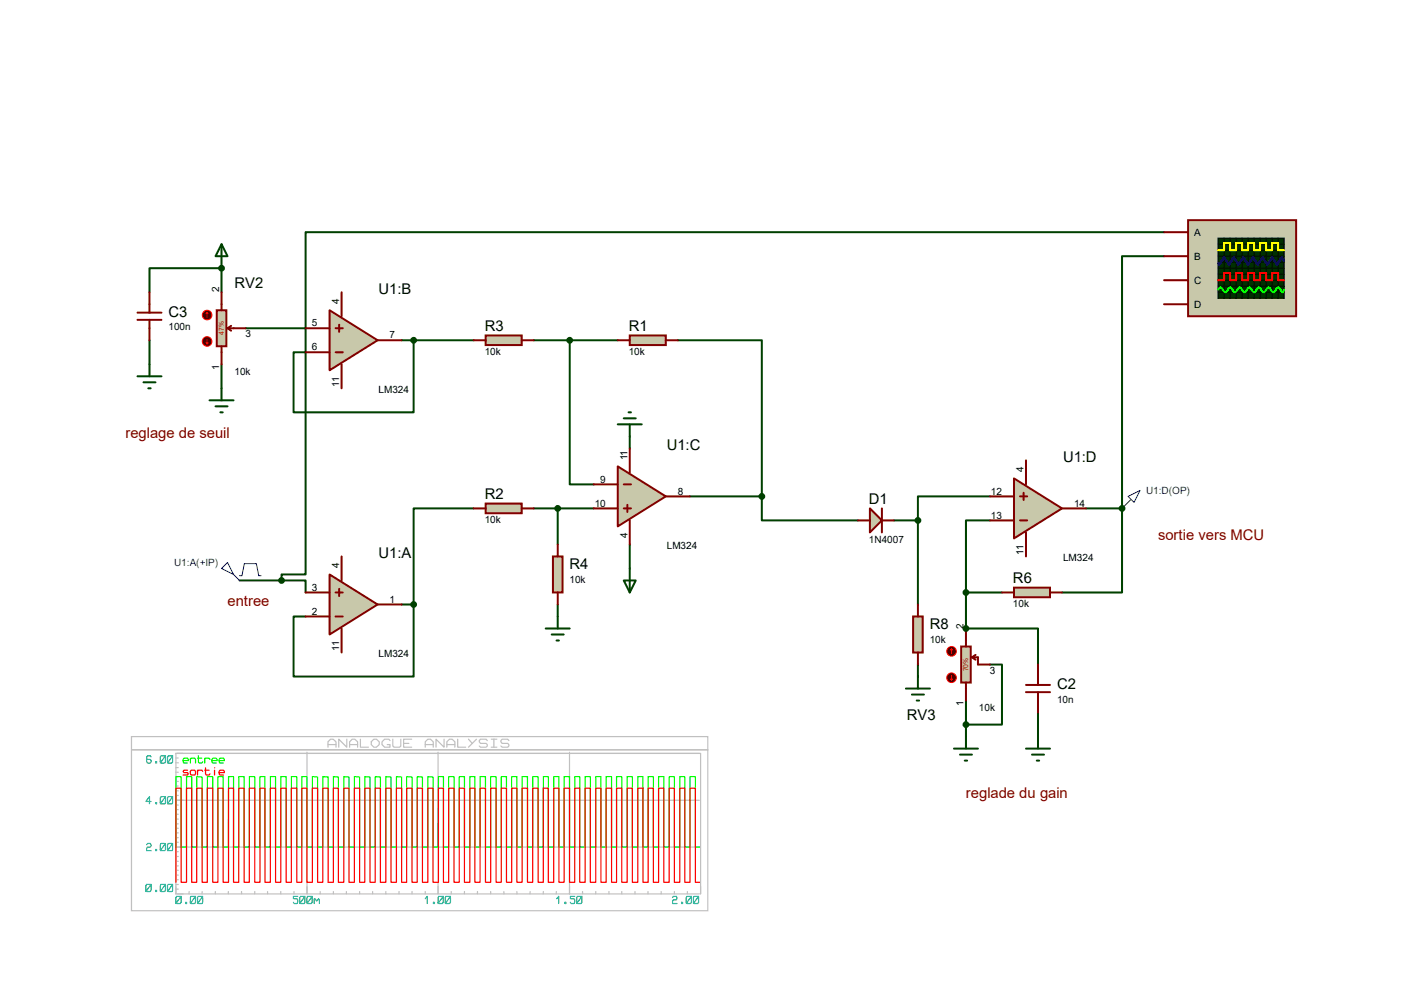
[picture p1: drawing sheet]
<svg xmlns="http://www.w3.org/2000/svg" width="297mm" height="210mm" viewBox="0 0 297 210" stroke-linecap="round" stroke-linejoin="round" font-family="sans-serif">
<path d="M46.9 56.7v5.1M46.9 77v5.1M51.9 69.4h12.7" fill="none" stroke="#004000" stroke-width=".42"/>
<circle cx="46.9" cy="56.7" r=".21" fill="#004000"/>
<g fill="none" stroke="#004000" stroke-width=".42">
<path d="M46.9 56.7h-15.3v5.1M31.6 72v5M85 72h15.2M87.5 72v15.2h-25.4v-12.7h2.5M112.9 72h17.8M120.5 72v30.4h5.1M133.2 92.3v2.5M112.9 107.5h12.7M118 107.5v7.6M133.2 115.1v5.1M145.9 105h15.3M209.4 110.1h-5.1v15.2"/>
<path d="M85 127.8h2.5v15.3h-25.4v-12.7h2.5M118 127.8v2.6M204.3 125.3h7.7M204.3 125.3v7.6M194.2 140.5v2.6M204.3 148.2v7.6M209.4 140.5h2.6v12.7h-7.7M219.6 150.7v5.1"/>
</g>
<circle cx="204.3" cy="132.9" r=".21" fill="#004000"/>
<path d="M246.3 54.2h-8.9v53.3M246.3 49.1h-181.7v72.4h-5v1.3M143.4 72h17.8v38.1h20.3M100.2 107.5h-12.7v20.3M189.1 110.1h5.1M194.2 110.1v17.7M209.4 105h-15.2v5.1M229.7 107.5h7.7M237.4 107.5v17.8h-12.7M50.7 122.8h8.9M59.6 122.8h5v2.5M204.3 132.9h15.3v7.6" fill="none" stroke="#004000" stroke-width=".42"/>
<circle cx="237.4" cy="107.5" r=".21" fill="#004000"/>
<path d="M69.7 65.6l10.2 6.4-10.2 6.3z" fill="#c8c8aa" stroke="#800000" stroke-width=".42"/>
<path d="M64.6 74.5h5.1M64.6 69.4h5.1M71 74.5h1.5M71 69.4h1.5M71.8 68.7v1.5M72.3 61.8v5.1M72.3 77v5.1M79.9 72h5.1" fill="none" stroke="#800000" stroke-width=".42"/>
<path d="M45.8 65.6h2.1v7.6h-2.1z" fill="#c8c8aa" stroke="#800000" stroke-width=".42"/>
<path d="M46.9 61.8v3.8M46.9 73.2v3.8M48.1 69.4l.8 .5M48.1 69.4h3.8M48.9 68.9l-.8 .5" fill="none" stroke="#800000" stroke-width=".42"/>
<circle cx="43.8" cy="66.6" r="1.02" fill="#400000" stroke="#f00" stroke-width=".21"/>
<path d="M43.8 66.1l-.2 .3M43.8 66.1l.3 .3M43.8 66.1v1" fill="none" stroke="#f00" stroke-width=".21"/>
<circle cx="43.8" cy="72.2" r="1.02" fill="#400000" stroke="#f00" stroke-width=".21"/>
<path d="M43.6 72.5l.2 .2M43.8 71.7v1M44.1 72.5l-.3 .2" fill="none" stroke="#f00" stroke-width=".21"/>
<path d="M46.9 51.6l1.2 2.6h-2.5zM46.9 51.6v5.1M29.1 79.6h5.1M31.6 77v2.6M30.4 80.9h2.5M31.4 82.1h.5M44.3 84.7h5.1M45.6 85.9h2.5M46.6 87.2h.5M46.9 82.1v2.6" fill="none" stroke="#004000" stroke-width=".42"/>
<path d="M29.1 66.1h5.1M29.1 67.6h5.1M31.6 61.8v4.3M31.6 67.6v4.4" fill="none" stroke="#800000" stroke-width=".42"/>
<circle cx="46.9" cy="56.7" r=".51" fill="#004000" stroke="#004000" stroke-width=".42"/>
<path d="M69.7 121.5l10.2 6.3-10.2 6.4z" fill="#c8c8aa" stroke="#800000" stroke-width=".42"/>
<path d="M72.3 117.7v5.1M64.6 130.4h5.1M64.6 125.3h5.1M71 130.4h1.5M71 125.3h1.5M71.8 124.5v1.6M72.3 132.9v5.1M79.9 127.8h5.1" fill="none" stroke="#800000" stroke-width=".42"/>
<path d="M102.7 106.5h7.7v2h-7.7z" fill="#c8c8aa" stroke="#800000" stroke-width=".42"/>
<path d="M100.2 107.5h2.5M110.4 107.5h2.5" fill="none" stroke="#800000" stroke-width=".42"/>
<path d="M130.7 98.6l10.1 6.4-10.1 6.3z" fill="#c8c8aa" stroke="#800000" stroke-width=".42"/>
<path d="M133.2 94.8v5.1M125.6 102.4h5.1M125.6 107.5h5.1M132 102.4h1.5M132 107.5h1.5M132.7 106.8v1.5M133.2 110.1v5M140.8 105h5.1" fill="none" stroke="#800000" stroke-width=".42"/>
<path d="M130.7 89.7h5.1M132 88.5h2.5M133 87.2h.5M133.2 89.7v2.6M132 122.8h2.5l-1.3 2.5zM133.2 120.2v5.1" fill="none" stroke="#004000" stroke-width=".42"/>
<path d="M133.2 71h7.6v2h-7.6z" fill="#c8c8aa" stroke="#800000" stroke-width=".42"/>
<path d="M130.7 72h2.5M140.8 72h2.6" fill="none" stroke="#800000" stroke-width=".42"/>
<circle cx="87.5" cy="127.8" r=".51" fill="#004000" stroke="#004000" stroke-width=".42"/>
<path d="M102.7 71h7.7v2h-7.7z" fill="#c8c8aa" stroke="#800000" stroke-width=".42"/>
<path d="M100.2 72h2.5M110.4 72h2.5" fill="none" stroke="#800000" stroke-width=".42"/>
<g fill="#004000" stroke="#004000" stroke-width=".42">
<circle cx="87.5" cy="72" r=".51"/>
<circle cx="120.5" cy="72" r=".51"/>
<circle cx="161.2" cy="105" r=".51"/>
</g>
<path d="M117 117.7h2v7.6h-2z" fill="#c8c8aa" stroke="#800000" stroke-width=".42"/>
<path d="M118 115.1v2.6M118 125.3v2.5" fill="none" stroke="#800000" stroke-width=".42"/>
<circle cx="118" cy="107.5" r=".51" fill="#004000" stroke="#004000" stroke-width=".42"/>
<path d="M115.4 132.9h5.1M116.7 134.2h2.6M117.7 135.5h.5M118 130.4v2.5" fill="none" stroke="#004000" stroke-width=".42"/>
<path d="M214.5 101.2l10.2 6.3-10.2 6.4z" fill="#c8c8aa" stroke="#800000" stroke-width=".42"/>
<path d="M217 97.4v5M209.4 110.1h5.1M209.4 105h5.1M215.8 110.1h1.5M215.8 105h1.5M216.5 104.2v1.5M217 112.6v5.1M224.7 107.5h5" fill="none" stroke="#800000" stroke-width=".42"/>
<path d="M214.5 124.3h7.6v2h-7.6z" fill="#c8c8aa" stroke="#800000" stroke-width=".42"/>
<path d="M212 125.3h2.5M222.1 125.3h2.6" fill="none" stroke="#800000" stroke-width=".42"/>
<path d="M201.8 158.3h5.1M203.1 159.6h2.5M204.3 155.8v2.5M204.1 160.9h.5" fill="none" stroke="#004000" stroke-width=".42"/>
<path d="M193.2 130.4h2v7.6h-2z" fill="#c8c8aa" stroke="#800000" stroke-width=".42"/>
<path d="M194.2 127.8v2.6M194.2 138v2.5" fill="none" stroke="#800000" stroke-width=".42"/>
<path d="M191.6 145.6h5.1M192.9 146.9h2.6M193.9 148.2h.5M194.2 143.1v2.5" fill="none" stroke="#004000" stroke-width=".42"/>
<path d="M203.3 136.7h2.1v7.7h-2.1z" fill="#c8c8aa" stroke="#800000" stroke-width=".42"/>
<path d="M204.3 132.9v3.8M205.6 139l.8 .5M205.6 139h1.3v1.5h2.5M206.4 138.5l-.8 .5M204.3 144.4v3.8" fill="none" stroke="#800000" stroke-width=".42"/>
<circle cx="201.3" cy="137.8" r="1.02" fill="#400000" stroke="#f00" stroke-width=".21"/>
<path d="M201.3 137.2l-.3 .3M201.3 137.2l.2 .3M201.3 137.2v1.1" fill="none" stroke="#f00" stroke-width=".21"/>
<circle cx="201.3" cy="143.3" r="1.02" fill="#400000" stroke="#f00" stroke-width=".21"/>
<path d="M201 143.6l.3 .2M201.3 142.8v1M201.5 143.6l-.2 .2" fill="none" stroke="#f00" stroke-width=".21"/>
<g fill="#004000" stroke="#004000" stroke-width=".42">
<circle cx="204.3" cy="125.3" r=".51"/>
<circle cx="204.3" cy="153.2" r=".51"/>
<circle cx="204.3" cy="132.9" r=".51"/>
</g>
<path d="M217 158.3h5.1M218.3 159.6h2.6M219.6 155.8v2.5M219.3 160.9h.5" fill="none" stroke="#004000" stroke-width=".42"/>
<path d="M217 144.9h5.1M217 146.4h5.1M219.6 140.5v4.4M219.6 146.4v4.3" fill="none" stroke="#800000" stroke-width=".42"/>
<path d="M184 107.5l2.6 2.6-2.6 2.5z" fill="#c8c8aa" stroke="#800000" stroke-width=".42"/>
<path d="M181.5 110.1h2.5M186.6 107.5v5.1M186.6 110.1h2.5" fill="none" stroke="#800000" stroke-width=".42"/>
<circle cx="194.2" cy="110.1" r=".51" fill="#004000" stroke="#004000" stroke-width=".42"/>
<path d="M46.9 120.2l1.2-1.2 1.3 2.5zM49.4 121.5l1.3 1.3M50.7 121.8h.5l.5-2.6h2.5l.5 2.6h.5" fill="none" stroke="#0000c0" stroke-width=".21"/>
<path d="M251.3 46.6h22.9v20.3h-22.9z" fill="#c8c8aa" stroke="#800000" stroke-width=".42"/>
<path d="M257.7 50.4h14v12.7h-14z" fill="#003000" stroke="#000" stroke-width=".25"/>
<g fill="none" stroke="#000" stroke-width=".21">
<path d="M257.7 54.2h14M257.7 51.6h14M257.7 52.9h14M257.7 55.5h14M257.7 58h14M257.7 59.3h14M257.7 56.7h14M259 50.4v12.7M260.2 50.4l.1 12.7M261.5 50.4v12.7M262.8 50.4v12.7M264 50.4l.1 12.7"/>
<path d="M265.3 50.4v12.7M266.6 50.4v12.7M267.8 50.4l.1 12.7M269.1 50.4l.1 12.7M270.4 50.4v12.7M257.7 60.5h14M257.7 61.8h14"/>
</g>
<path d="M257.7 52.9h1.3v-1.5h1.2v1.5h1.3v-1.5h1.3v1.5h1.2v-1.5h1.3v1.5h1.3v-1.5h1.2v1.5h1.3v-1.5h1.3v1.5h1.3" fill="none" stroke="#ff0" stroke-width=".42"/>
<path d="M257.7 59.3h1.3v-1.6h1.2v1.6h1.3v-1.6h1.3v1.6h1.2v-1.6h1.3v1.6h1.3v-1.6h1.2v1.6h1.3v-1.6h1.3v1.6h1.3" fill="none" stroke="#f00" stroke-width=".42"/>
<path d="M271.7 55.2l-.6-.8-1 1.6-1-1.6-1 1.6-1-1.6-1 1.6-1.1-1.6-1 1.6-1-1.6-1 1.6-1-1.6-1 1.6-1-1.6-1.1 1.6-.2-.3" fill="none" stroke="#00f" stroke-width=".42"/>
<path d="M257.7 61.3l.5-.5 1 1 1-1 1 1 1.1-1 1 1 1-1 1 1 1-1 1 1 1.1-1 1 1 1-1 1 1 .3-.5" fill="none" stroke="#0f0" stroke-width=".42"/>
<path d="M246.3 49.1h5M246.3 54.2h5M246.3 59.3h5M246.3 64.3h5" fill="none" stroke="#800000" stroke-width=".42"/>
<g fill="#004000" stroke="#004000" stroke-width=".42">
<circle cx="59.6" cy="122.8" r=".51"/>
<circle cx="237.4" cy="107.5" r=".51"/>
</g>
<path d="M238.6 105l2.6-1.3-1.3 2.6zM239.1 105.7l-1.7 1.8" fill="none" stroke="#0000c0" stroke-width=".21"/>
<g fill="none" stroke="#c0c0c0" stroke-width=".25">
<path d="M27.8 155.8h121.9v36.8h-121.9zM27.8 158.6h121.9M64.9 159.1v30M69.4 158v-1.1l.5-.6h.6l.6 .6v1.1M69.4 157.5h1.7M73.4 156.3v1.7l-1.7-1.7v1.7M74 158v-1.1l.5-.6h.6l.5 .6v1.1M74 157.5h1.6M76.2 156.3v1.7h1.7M78.5 156.9l.6-.6h.5l.6 .6v.6l-.6 .5h-.5l-.6-.5zM82.5 156.6l-.2-.3h-.9l-.6 .6v.6l.6 .5h1.1v-.5h-.6M83.1 156.3v1.5l.3 .2h1.1l.3-.2v-1.5"/>
<path d="M85.4 157.2h1.1M87.1 156.3h-1.7v1.7h1.7M90 158v-1.1l.5-.6h.6l.6 .6v1.1M90 157.5h1.7M92.7 159.1v30M93.9 156.3v1.7l-1.7-1.7v1.7M94.5 158v-1.1l.6-.6h.5l.6 .6v1.1M94.5 157.5h1.7M96.8 156.3v1.7h1.7M99.1 156.3l.8 .9M100.8 156.3l-1.7 1.7M103.1 156.6l-.3-.3h-1.2l-.2 .3 .2 .6h1.2l.3 .3v.3l-.3 .2h-1.2l-.2-.2"/>
<path d="M103.9 156.3h1.2M103.9 158h1.2M104.5 156.3v1.7M107.7 156.6l-.3-.3h-1.2l-.2 .3 .2 .6h1.2l.3 .3v.3l-.3 .2h-1.2l-.2-.2M120.5 159.1v30M37.2 179.2h110.8M37.2 178.1h.5M37.2 177.2h.5M37.2 176.1h.5M37.2 175.2h.5M37.2 174.2h.5M37.2 173.2h.5"/>
<path d="M37.2 172.2h.5M37.2 171.2h.5M37.2 170.3h.5M37.2 169.2h110.8M37.2 168.2h.5M37.2 167.3h.5M37.2 166.2h.5M37.2 165.3h.5M37.2 164.3h.5M37.2 163.3h.5M37.2 162.3h.5M37.2 161.3h.5"/>
<path d="M37.2 160.3h.5M37.2 188h.5M37.2 187.1h.5M37.2 186.1h.5M37.2 185.1h.5M37.2 184.1h.5M37.2 183.1h.5M37.2 182.2h.5M37.2 181.1h.5M37.2 180.1h.5M40 188.6v.5M42.8 188.6v.5"/>
<path d="M45.6 188.6v.5M48.3 188.6v.5M51.1 188.6v.5M53.9 188.6v.5M56.6 188.6v.5M59.4 188.6v.5M62.2 188.6v.5M67.7 188.6v.5M70.5 188.6v.5M73.3 188.6v.5M76.1 188.6v.5M78.8 188.6v.5"/>
<path d="M81.6 188.6v.5M84.4 188.6v.5M87.2 188.6v.5M90 188.6v.5M95.5 188.6v.5M98.3 188.6v.5M101 188.6v.5M103.8 188.6v.5M106.6 188.6v.5M109.3 188.6v.5M112.1 188.6v.5M114.9 188.6v.5"/>
<path d="M117.7 188.6v.5M123.2 188.6v.5M126 188.6v.5M128.8 188.6v.5M131.5 188.6v.5M134.3 188.6v.5M137.1 188.6v.5M139.9 188.6v.5M142.7 188.6v.5M145.4 188.6v.5M148 189.1h-110.8v-29.8h111v29.8"/>
</g>
<g fill="none" stroke="#00c0c0" stroke-width=".25">
<path d="M34.1 159.9h.7l.2 .2v1l-.2 .3h-.7l-.2-.3v-1zM35 159.9l-1.1 1.5M35.6 159.9h.8l.1 .2v1l-.1 .3h-.8l-.2-.3v-1zM36.5 159.9l-1.1 1.5M31 178.6l.2-.2h.6l.2 .5-.2 .3h-.6l-.2 .2v.5h1M32 169.5h-1.1l.7-1v1.5M32 160.1l-.2-.2h-.6l-.2 .2v1l.2 .3h.6l.2-.3-.2-.5h-.8M32.9 179.7h.2v.2h-.2zM32.9 169.8h.2v.2h-.2zM32.9 161.1h.2v.3h-.2zM34.1 178.4h.7l.2 .2v1.1l-.2 .2h-.7l-.2-.2v-1.1zM34.1 168.5h.7l.2 .2v1.1l-.2 .2h-.7l-.2-.2v-1.1z"/>
<path d="M35 178.4l-1.1 1.5M35 168.5l-1.1 1.5M35.6 178.4h.8l.1 .2v1.1l-.1 .2h-.8l-.2-.2v-1.1zM35.6 168.5h.8l.1 .2v1.1l-.1 .2h-.8l-.2-.2v-1.1zM36.5 178.4l-1.1 1.5M36.5 168.5l-1.1 1.5M31 187h.8l.2 .3v1l-.2 .3h-.8l-.1-.3v-1zM32 187l-1.1 1.6M32.9 188.3h.2v.3h-.2zM34.1 187h.7l.2 .3v1l-.2 .3h-.7l-.2-.3v-1zM35 187l-1.1 1.6M35.6 187h.8l.1 .3v1l-.1 .3h-.8l-.2-.3v-1z"/>
<path d="M36.5 187l-1.1 1.6M37.4 189.6h.7l.2 .2v1l-.2 .3h-.7l-.2-.3v-1zM38.3 189.6l-1.1 1.5M39.3 190.8h.2v.3h-.2zM40.4 189.6h.8l.2 .2v1l-.2 .3h-.8l-.1-.3v-1zM41.4 189.6l-1.1 1.5M42 189.6h.7l.2 .2v1l-.2 .3h-.7l-.2-.3v-1zM42.9 189.6l-1.1 1.5M63 189.6h-.9v.5h.7l.2 .2v.5l-.2 .3h-.6l-.1-.3M63.6 189.6h.7l.2 .2v1l-.2 .3h-.7l-.2-.3v-1zM64.5 189.6l-1.1 1.5M65.1 189.6h.8l.1 .2v1l-.1 .3h-.8l-.2-.3v-1z"/>
<path d="M66 189.6l-1.1 1.5M66.5 190.3l.1-.2 .4 .5 .4-.5 .2 .2v.8M66.5 190.1v1M90 190.1l.4-.5v1.5M91.7 190.8h.2v.3h-.2zM92.8 189.6h.8l.2 .2v1l-.2 .3h-.8l-.1-.3v-1zM93.8 189.6l-1.1 1.5M94.4 189.6h.7l.2 .2v1l-.2 .3h-.7l-.2-.3v-1zM95.3 189.6l-1.1 1.5M117.8 190.1l.4-.5v1.5M119.5 190.8h.2v.3h-.2zM121.6 189.6h-1v.5h.8l.2 .2v.5l-.2 .3h-.6l-.2-.3"/>
<path d="M122.2 189.6h.7l.2 .2v1l-.2 .3h-.7l-.2-.3v-1zM123.1 189.6l-1.1 1.5M142.3 189.8l.2-.2h.5l.2 .5-.2 .2h-.5l-.2 .3v.5h.9M144.2 190.8h.2v.3h-.2zM145.3 189.6h.8l.2 .2v1l-.2 .3h-.8l-.1-.3v-1zM146.3 189.6l-1.1 1.5M146.9 189.6h.7l.2 .2v1l-.2 .3h-.7l-.2-.3v-1zM147.8 189.6l-1.1 1.5"/>
</g>
<path d="M42 159.9v1.2l.1 .3h.6l.2-.3M38.7 160.9h1.1l-.1-.5h-.8l-.2 .2v.5l.2 .3h.8M40.3 160.6l.1-.2h.8l.2 .2v.8M40.3 160.4v1M41.8 160.4h.9M43.3 160.6l.2-.2h.7l.2 .2M43.3 160.4v1M44.8 160.9h1.1l-.1-.5h-.8l-.2 .2v.5l.2 .3h.8M46.4 160.9h1.1l-.2-.5h-.8l-.1 .2v.5l.1 .3h.8M148 179.2h-.9v-14.9h-1.1v14.9h-1.1v-14.9h-1.1v14.9h-1.1v-14.9h-1.1v14.9h-1.2v-14.9h-1.1v14.9h-1.1v-14.9h-1.1v14.9h-1.1v-14.9h-1.1v14.9h-1.1v-14.9h-1.1v14.9h-1.2v-14.9h-1.1v14.9h-1v-14.9h-1.2v14.9h-1.1v-14.9h-1.1v14.9h-1.1v-14.9h-1.1v14.9h-1.2v-14.9h-1v14.9h-1.1v-14.9h-1.2v14.9h-1.1v-14.9h-1.1v14.9h-1.1v-14.9h-1.1v14.9h-1.1v-14.9h-1.1v14.9h-1.1v-14.9h-1.2v14.9h-1.1v-14.9h-1.1v14.9h-1.1v-14.9h-1.1v14.9h-1.1v-14.9h-1.1v14.9h-1.1v-14.9h-1.1v14.9h-1.1v-14.9h-1.1v14.9h-1.1v-14.9h-1.1v14.9h-1.1v-14.9h-1.2v14.9h-1.1v-14.9h-1l-.1 14.9h-1.1v-14.9h-1l-.1 14.9h-1.1v-14.9h-1.1v14.9h-1.1v-14.9h-1.1l-.1 14.9h-1v-14.9h-1.1v14.9h-1.2v-14.9h-1l-.1 14.9h-1.1v-14.9h-1.1v14.9h-1.1v-14.9h-1l-.1 14.9h-1.1v-14.9h-1.1v14.9h-1.2v-14.9h-1l-.1 14.9h-1.1v-14.9h-1.1v14.9h-1.1v-14.9h-1l-.1 14.9h-1.1v-14.9h-1.1v14.9h-1.2v-14.9h-1.1v14.9h-1v-14.9h-1.2v14.9h-1.1v-14.9h-1.1v14.9h-1.1v-14.9h-1.1v14.9h-1.2v-14.9h-1v14.9h-1.1v-14.9h-1.2v14.9h-1.1v-14.9h-1.1v14.9h-1.1v-14.9h-1.1v14.9h-1.1v-14.9h-1.1v14.9h-1.1v-14.9h-1.1v14.9h-1.1v-14.9h-1.2v14.9h-1v-14.9h-1.1v14.9h-1.2v-14.9h-1.1v14.9" fill="none" stroke="#0f0" stroke-width=".25"/>
<path d="M39.7 162.9h-.8l-.2 .3 .2 .2h.8l.1 .3-.1 .2h-1M40.4 162.9h.8l.2 .3v.5l-.2 .2h-.8l-.1-.2v-.5zM41.8 163.2l.2-.3h.7l.2 .3M41.8 162.9v1M43.3 162.9h.9M43.5 162.4v1.3l.1 .2h.6l.2-.2M45.4 162.9v1M45.4 162.4h.1M46.4 163.4h1.1l-.2-.5h-.8l-.1 .3v.5l.1 .2h.8M37.2 186.6v-19.9h1.1v19.9h1.2v-19.9h1.1v19.9h1v-19.9h1.2v19.9h1.1v-19.9h1.1v19.9h1.1v-19.9h1.1v19.9h1.1v-19.9h1.1v19.9h1.1v-19.9h1.1v19.9h1.1v-19.9h1.2v19.9h1.1v-19.9h1v19.9h1.2v-19.9h1.1v19.9h1.1v-19.9h1.1v19.9h1.1v-19.9h1.2v19.9h1v-19.9h1.1v19.9h1.2v-19.9h1.1v19.9h1.1v-19.9h1.1v19.9h1.1v-19.9h1.1v19.9h1.1v-19.9h1.1v19.9h1.2v-19.9h1.1v19.9h1.1v-19.9h1.1v19.9h1.1v-19.9h1.1v19.9h1.1v-19.9h1.1v19.9h1.2v-19.9h1.1v19.9h1v-19.9h1.2v19.9h1.1v-19.9h1.1v19.9h1.1v-19.9h1.1v19.9h1.2v-19.9h1v19.9h1.1v-19.9h1.2v19.9h1.1v-19.9h1.1v19.9h1.1v-19.9h1.1v19.9h1.1v-19.9h1.1v19.9h1.1v-19.9h1.1v19.9h1.1v-19.9h1.1v19.9h1.1v-19.9h1.1v19.9h1.1v-19.9h1.2v19.9h1.1v-19.9h1.1v19.9h1.1v-19.9h1.1v19.9h1.1v-19.9h1.1v19.9h1.1v-19.9h1.2v19.9h1.1v-19.9h1v19.9h1.2v-19.9h1.1v19.9h1.1v-19.9h1.1v19.9h1.1v-19.9h1.2v19.9h1v-19.9h1.1v19.9h1.2v-19.9h1.1v19.9h1.1v-19.9h1.1v19.9h1.1v-19.9h1.1v19.9h1.1v-19.9h1.1v19.9h1.2v-19.9h1.1v19.9h1.1v-19.9h1.1v19.9h1.1v-19.9h1.1v19.9h.9" fill="none" stroke="#f00" stroke-width=".25"/>
<g font-size="3.1">
<text x="49.6" y="60.9">RV2</text>
<text x="80.1" y="62.2">U1:B</text>
<text x="35.6" y="67">C3</text>
<text x="102.5" y="70.1">R3</text>
<text x="133" y="70.1">R1</text>
<text x="141.1" y="95.2">U1:C</text>
<text x="224.9" y="97.7">U1:D</text>
<text x="102.5" y="105.6">R2</text>
<text x="183.8" y="106.6">D1</text>
<text x="80.1" y="118.1">U1:A</text>
<text x="120.5" y="120.3">R4</text>
<text x="214.3" y="123.4">R6</text>
<text x="196.7" y="133">R8</text>
<text x="223.6" y="145.7">C2</text>
<text x="191.9" y="152.4">RV3</text>
</g>
<g font-size="3.1" fill="#800000">
<text x="26.5" y="92.6">reglage de seuil</text>
<text x="245" y="114.2">sortie vers MCU</text>
<text x="48.1" y="128.1">entree</text>
<text x="204.3" y="168.8">reglade du gain</text>
</g>
<g font-size="2.1">
<text x="252.6" y="49.9">A</text>
<text x="252.6" y="54.9">B</text>
<text x="46.4" y="61.8" transform="rotate(-90 46.4 61.8)">2</text>
<text x="71.8" y="64.3" transform="rotate(-90 71.8 64.3)">4</text>
<text x="252.6" y="60">C</text>
<text x="252.6" y="65.1">D</text>
<text x="35.6" y="69.9">100n</text>
<text x="51.9" y="71.4">3</text>
<text x="66" y="69">5</text>
<text x="82.4" y="71.6">7</text>
<text x="66" y="74.1">6</text>
<text x="102.5" y="75.1">10k</text>
<text x="133" y="75.1">10k</text>
<text x="46.4" y="78.2" transform="rotate(-90 46.4 78.2)">1</text>
<text x="49.6" y="79.2">10k</text>
<text x="71.8" y="81.8" transform="rotate(-90 71.8 81.8)">11</text>
<text x="80.1" y="83">LM324</text>
<text x="132.7" y="97.4" transform="rotate(-90 132.7 97.4)">11</text>
<text x="216.5" y="99.9" transform="rotate(-90 216.5 99.9)">4</text>
<text x="125.8" y="107.1">10</text>
<text x="127" y="102.1">9</text>
<text x="143.4" y="104.6">8</text>
<text x="209.6" y="104.6">12</text>
<text x="227.2" y="107.1">14</text>
<text x="102.5" y="110.7">10k</text>
<text x="132.7" y="113.8" transform="rotate(-90 132.7 113.8)">4</text>
<text x="209.6" y="109.7">13</text>
<text x="141.1" y="116">LM324</text>
<text x="183.8" y="114.8">1N4007</text>
<text x="216.5" y="117.3" transform="rotate(-90 216.5 117.3)">11</text>
<text x="224.9" y="118.6">LM324</text>
<text x="66" y="124.9">3</text>
<text x="71.8" y="120.2" transform="rotate(-90 71.8 120.2)">4</text>
<text x="120.5" y="123.2">10k</text>
<text x="66" y="130">2</text>
<text x="82.4" y="127.5">1</text>
<text x="214.3" y="128.5">10k</text>
<text x="71.8" y="137.7" transform="rotate(-90 71.8 137.7)">11</text>
<text x="196.7" y="135.9">10k</text>
<text x="203.8" y="132.9" transform="rotate(-90 203.8 132.9)">2</text>
<text x="80.1" y="138.9">LM324</text>
<text x="209.4" y="142.5">3</text>
<text x="203.8" y="149.4" transform="rotate(-90 203.8 149.4)">1</text>
<text x="223.6" y="148.6">10n</text>
<text x="207.1" y="150.3">10k</text>
</g>
<g font-size="2.1" fill="#0000c0">
<text x="242.4" y="104.5">U1:D(OP)</text>
<text x="36.8" y="119.7">U1:A(+IP)</text>
</g>
<g font-size="1.4" fill="#c00000">
<text x="47.3" y="70.9" transform="rotate(-90 47.3 70.9)">47%</text>
<text x="204.8" y="142" transform="rotate(-90 204.8 142)">70%</text>
</g>
</svg>
